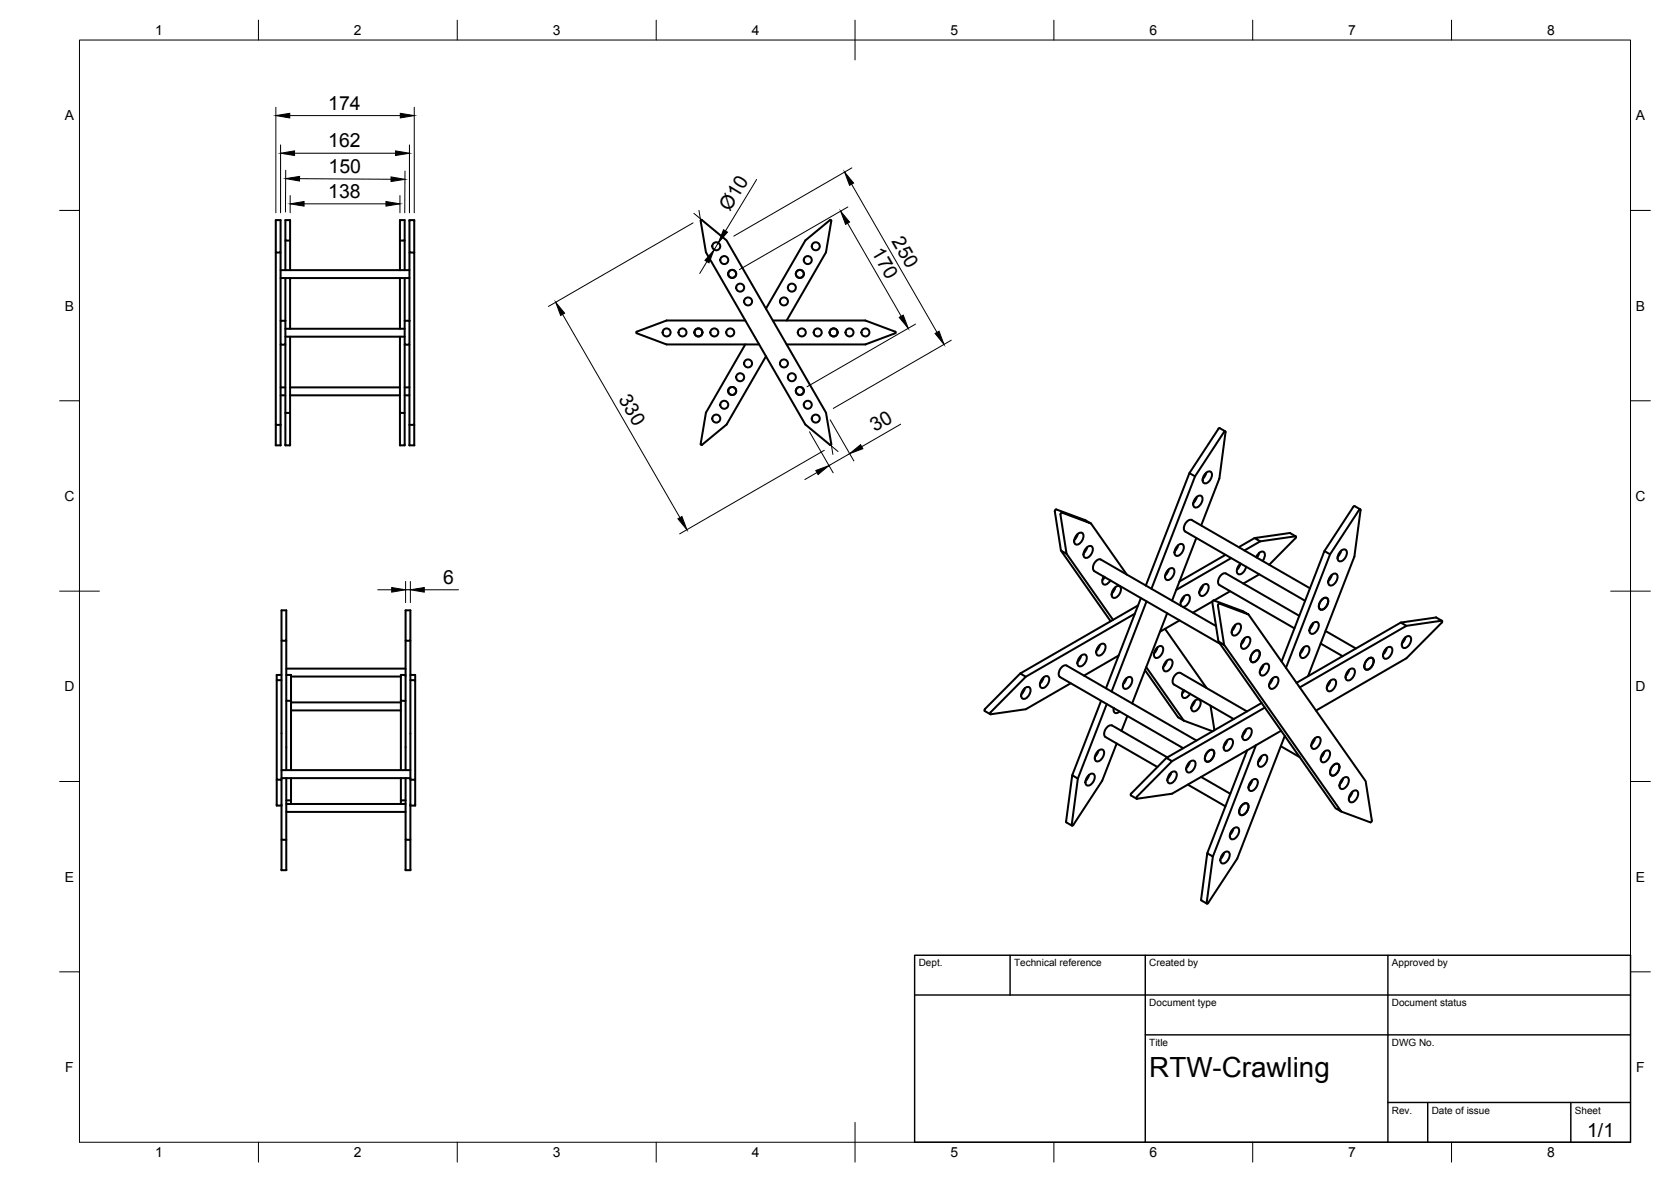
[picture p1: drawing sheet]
<svg xmlns="http://www.w3.org/2000/svg" width="420mm" height="297mm" viewBox="0 0 420 297" stroke-linecap="round" stroke-linejoin="round" font-family="sans-serif">
<!-- layer: Visible -->
<g fill="none" stroke="#000" stroke-width=".51">
<path d="M69.3 55.3h1.2v8.2h-1.2zM71.8 55.3h1.1v5.2h-1.1zM100.6 55.3h1.1v5.2h-1.1zM176.3 55.3l6.4 5.1 25 43.3 1.3 7.9-.1 .2h-.2l-6.2-5.1-25-43.3-1.3-7.9zM69.3 63.5v43.3h1.2M70.5 63.5v17.1M70.5 67.9h32.5M70.5 69.9h32.5M71.8 60.5v7.4M71.8 69.9v10.7M72.9 60.5v7.4M72.9 69.9v12.7"/>
<path d="M100.6 60.5v7.4M100.6 69.9v12.7M101.7 60.5v7.4M101.7 69.9v10.7M103 63.5v17.1M104.2 63.5v-8.2h-1.2v8.2h1.2v43.3h-1.2M192.6 77.6l9.9-17.2 6.2-5.1h.2l.1 .2-1.3 7.9-9.9 17.1M70.5 80.6h1.3v6h-1.3zM70.5 99.3h1.3M70.5 97.4h1.3M70.5 86.6v25.3h-1.2v-5.1M71.8 86.6v17.2h1.1v8.1h-1.1v-8.1"/>
<path d="M71.8 82.6h29.9M71.8 84.6h29.9M72.9 99.3h27.7M72.9 97.4h27.7M72.9 84.6v19.2M100.6 84.6v19.2h1.1v8.1h-1.1v-8.1M101.7 80.6h1.3v6h-1.3zM101.7 99.3h1.3M101.7 97.4h1.3M101.7 86.6v17.2M103 86.6v25.3h1.2v-5.1M187.4 80.5h-19.8l-7.5 2.9-.1 .1 .1 .2 7.5 2.9h23.3"/>
<path d="M187.4 86.6l-9.9 17.1-1.3 7.9 .1 .2h.2l6.2-5.1 9.9-17.2M194.3 80.5h23.3l7.5 2.9 .1 .1-.1 .2-7.5 2.9h-19.8M299.1 118.9l-11 28.3M300.5 119.7l-11 28.3M303.2 118.9a.86 .86 0 0 1 1.5 0 2.16 2.16 0 0 1-1.8 2.6 1.43 1.43 0 0 1 0-2.2zM303.3 118.8l-.2 .7-.7 .8M306.7 107.6l1.4 .8M306.7 107.6l-.3 .2-7.3 11.1 1.4 .8 7.3-11.1 .3-.1-1.5 11.8-4.6 11.7M265.3 128.1l.3-.1 7.3 2.7 1.4 .9-7.3-2.8-.2 .1-.2 .4 1.6 9.9-1.4-.8-1.6-9.9zM266.8 138.4l12.5 17.7M268.2 139.2l11.7 16.6M270.9 134.3a.86 .86 0 0 1 1.5 0 2.16 2.16 0 0 1-1.8 2.6 1.43 1.43 0 0 1 0-2.2z"/>
<path d="M271 134.2l-.2 .7-.7 .8M273.2 137.6a.86 .86 0 0 1 1.5 0 2.16 2.16 0 0 1-1.8 2.6 1.43 1.43 0 0 1 0-2.2zM273.3 137.5l-.2 .7-.6 .8M274.3 131.6l9 12.8M296.1 137.1a.86 .86 0 0 1 1.5 0 2.16 2.16 0 0 1-1.8 2.6 1.43 1.43 0 0 1 0-2.2zM296.2 137l-.2 .7-.7 .9M300.8 135.2l-6.1 15.7M300.8 125a.86 .86 0 0 1 1.5 0 2.16 2.16 0 0 1-1.8 2.5 1.43 1.43 0 0 1 0-2.2zM300.9 124.9l-.2 .7-.7 .8M308.1 139.4l-11.5 6.7M315.4 135.2l-3.9 2.3M316.6 138.9l-.5 1.2"/>
<path d="M316.9 136l-4 2.3M325.7 134.8l-8.8 1.2-1.5-.8 8.9-1.3 1.5 .9M325.7 135.3l-6.6 6.6M325.7 134.8l.2 .1-.2 .4M333 138.5l-10.8 27.8M334.4 139.3l-11.1 28.5M337.1 138.5a.86 .86 0 0 1 1.5 0 2.16 2.16 0 0 1-1.8 2.6 1.43 1.43 0 0 1 0-2.2zM337.2 138.4l-.2 .7-.7 .8M342 128l-1.4-.8-.3 .1-7.3 11.2 1.4 .8 7.3-11.1 .4-.1-1.5 11.8-11.7 30M70.8 153.4h1.2v7.6h-1.2zM102 153.4h1.2v7.6h-1.2zM276.8 140.6l29 16.7"/>
<path d="M276.8 140.6a1.91 1.91 0 0 0-1.6 2.9l31.6 18.3M277.5 144.9l-.3 .8a.85 .85 0 0 0 .3 1.2 .85 .85 0 0 0 1.2-.4l.5-.7M277.8 145l-.6 .8M280.3 147.7a.86 .86 0 0 1 1.5 0 2.16 2.16 0 0 1-1.8 2.6 1.43 1.43 0 0 1 0-2.2zM280.4 147.6l-.2 .7-.6 .8M285.3 154.2l-27.4 15.9M286.2 152.1l-29.7 17.2 1.4 .8-8.8 8.9-.2 .3 .2 .2M286.9 150.3l-8.8 22.7M288.3 151.1l-8.8 22.7M292.9 158l10.5 14.9M293.5 154.1l-8.8 22.7M293.7 143.2a.86 .86 0 0 1 1.5 0 2.16 2.16 0 0 1-1.8 2.6 1.43 1.43 0 0 1 0-2.2z"/>
<path d="M293.9 143.1l-.3 .7-.6 .8M296.6 155.9l-4.9 2.9M297 152.3a2.01 2.01 0 0 1 1.8-2.7 2.01 2.01 0 0 1-1.4 2.9M297.7 149.8l-.2 .7-.6 .8M302.4 147.2a.86 .86 0 0 1 1.5 0 2.16 2.16 0 0 1-1.9 2.6 1.43 1.43 0 0 1 0-2.2zM302.5 147.1l-.3 .7-.6 .8M304.9 151.1l-5 2.9M306.2 152.2l1.6 9.8M306.2 152.1l.2-.3 .2-.1 7.3 2.7-1.4-.8-7.3-2.7-.3 .1-.1 .3 1.6 9.9M306.6 147l18.9 10.9M306.6 147a1.91 1.91 0 0 1 1.7-2.9l18.4 10.7M309.3 148.6l-4 2.3"/>
<path d="M309.6 140.3l-13.8 7.9M310.5 157.1a.86 .86 0 0 1 1.5 0 2.16 2.16 0 0 1-1.8 2.6 1.43 1.43 0 0 1 0-2.2zM310.6 157l-.2 .7-.7 .9M311.9 141.7l-.2 .6-.7 .9M311.9 141.6l-.8 1.1a.9 .9 0 0 0-.1 1.2 .9 .9 0 0 0 1.1 .3l.6-.5 .6-1.3M313.9 154.4l29.5 41.9 1.5 9.9-.1 .3-.2 .1M315.9 140l.6-1a.86 .86 0 0 1 1.2-.3 .86 .86 0 0 1 .3 1.2l-.5 1.1M316.6 144.3l-4 2.3M329.4 147.8l-29.7-17.1a1.91 1.91 0 0 0-1.7 2.9l30.2 17.4M330 156.7a.86 .86 0 0 1 1.5 0 2.16 2.16 0 0 1-1.8 2.6 1.43 1.43 0 0 1 0-2.2zM330.1 156.7h.1M330.2 156.6l-.3 .7-.6 .8"/>
<path d="M332.4 150.6a.86 .86 0 0 1 1.5 0 2.16 2.16 0 0 1-1.8 2.6 1.43 1.43 0 0 1 0-2.2zM333.3 158.6l7.6 4.4M334.8 144.6a.86 .86 0 0 1 1.5 0 2.16 2.16 0 0 1-1.9 2.5 1.43 1.43 0 0 1 0-2.2zM334.9 144.5l-.3 .6-.6 .9M352.2 156.4l-26.2 15.2M353.6 157.3l-26.8 15.4M361.1 155.2l-8.9 1.2 1.4 .9 8.9-1.3M361.1 155.2l1.5 .8M362.5 156.5l-8.9 8.9-22.7 13.2M362.5 156l.1 .2-.1 .3M69.6 170.9v25h1.2v6.5M70.8 169.6h-1.2v1.3h1.2"/>
<path d="M70.8 161v34.9M72 169.6h1.2v6.5h-1.2zM72 168h30M72 161v8.6M72 176.1v17.4M73.2 170h27.6M73.2 178.5h27.6M73.2 176.5h27.6M73.2 176.1v17.4M100.8 176.1v17.4M102 176.1v-6.5h-1.2v6.5h1.2v17.4M102 161v8.6"/>
<path d="M103.2 161v34.9h1.2v6.5h-1.2M103.2 170.9h1.2v25M103.2 169.6h1.2v1.3M256.5 169.3l-8.8 8.9-.1 .5 1.4 .8M257.6 173.1a.86 .86 0 0 1 1.5 0 2.16 2.16 0 0 1-1.8 2.5 1.43 1.43 0 0 1 0-2.2zM257.7 173l-.3 .6-.6 .9M262.3 170.3a.86 .86 0 0 1 1.5 0 2.16 2.16 0 0 1-1.8 2.6 1.43 1.43 0 0 1-.1-2.2zM262.4 170.2l-.2 .7-.7 .9M269.2 171.7l-11.3 6.5-8.8 1.3M271.7 164.9a.86 .86 0 0 1 1.5 0 2.16 2.16 0 0 1-1.8 2.6 1.43 1.43 0 0 1 0-2.2zM271.8 164.8l-.2 .7-.7 .8M276.4 162.2a.86 .86 0 0 1 1.5 0 2.16 2.16 0 0 1-1.8 2.6 1.43 1.43 0 0 1 0-2.2z"/>
<path d="M276.5 162.1l-.2 .6-.6 .9M276.9 176.1l-7.3 18.7 1.4 .9-1.5 11.6M278.3 176.9l-7.3 18.8M280 177.9a.85 .85 0 0 0 .3 1.2 .85 .85 0 0 0 1.2-.3M280.1 178h-.1M281.3 164.7l-8.7 5.1M283.1 170.5a.86 .86 0 0 1 1.5 0 2.16 2.16 0 0 1-1.8 2.6 1.43 1.43 0 0 1 0-2.2zM283.2 170.4l-.2 .7-.6 .9M283.5 179.9l-1.5 3.8M287.9 168.4l8.3 11.9 1.4 .8M288.2 167.6l9.4 13.5M290.9 162.8a.86 .86 0 0 1 1.5 0 2.16 2.16 0 0 1-1.8 2.5 1.43 1.43 0 0 1 0-2.1z"/>
<path d="M291 162.7l-.2 .7-.6 .8M293.3 166.1a.86 .86 0 0 1 1.5 0 2.16 2.16 0 0 1-1.8 2.6 1.43 1.43 0 0 1 0-2.2zM293.4 166l-.2 .7-.7 .9M296.8 169.1a1.91 1.91 0 0 0-1.6 2.9l15 8.7M296.8 169.1l16.7 9.7M297.6 173.4l-.4 .8a.85 .85 0 0 0 .3 1.1 .85 .85 0 0 0 1.2-.3l.5-.7M297.8 173.5l-.6 .8M300.4 176.2a.86 .86 0 0 1 1.4 0 2.16 2.16 0 0 1-1.8 2.6 1.43 1.43 0 0 1 0-2.2zM300.5 176.1l-.3 .7-.6 .8M304.4 177.3l.9 6.2M306.4 161.2l1.4 .8 29.4 41.9-1.4-.8zM312.3 161.1l.3 .2"/>
<path d="M312.8 160.5a.86 .86 0 0 1 1.5 0 2.16 2.16 0 0 1-1.8 2.6 1.43 1.43 0 0 1 0-2.2zM312.9 160.4l-.2 .7-.6 .8M315.2 163.9a.86 .86 0 0 1 1.5 0 2.16 2.16 0 0 1-1.8 2.5 1.43 1.43 0 0 1 0-2.2zM317.2 176.7l-23.9 13.8 1.4 .8-8.8 8.9M317.6 167.2a.86 .86 0 0 1 1.5 0 2.16 2.16 0 0 1-1.9 2.6 1.43 1.43 0 0 1 0-2.2zM317.7 167.1l-.3 .7-.6 .8M318.1 177.8l-23.4 13.5M319.9 170.5a.86 .86 0 0 1 1.5 0 2.16 2.16 0 0 1-1.8 2.6 1.43 1.43 0 0 1 0-2.2zM320 170.5l-.2 .6-.7 .9M327.7 162.8a.86 .86 0 0 1 1.5 0 2.16 2.16 0 0 1-1.8 2.6 1.43 1.43 0 0 1 0-2.2zM327.8 162.7l-.2 .7-.7 .8M332.1 161.7l5.5 3.2"/>
<path d="M334.4 171.2a.86 .86 0 0 1 1.5 0 2.16 2.16 0 0 1-1.8 2.5 1.43 1.43 0 0 1 0-2.2zM334.5 171.1l-.2 .6-.7 .9M339.1 168.4a.86 .86 0 0 1 1.5 0 2.16 2.16 0 0 1-1.8 2.6 1.43 1.43 0 0 1 0-2.2zM339.2 168.3l-.2 .7-.6 .9M343.8 165.7a.86 .86 0 0 1 1.5 0 2.16 2.16 0 0 1-1.8 2.6 1.43 1.43 0 0 1 0-2.2zM348.5 163a.86 .86 0 0 1 1.5 0 2.16 2.16 0 0 1-1.8 2.6 1.43 1.43 0 0 1 0-2.2zM348.7 162.9l-.3 .7-.6 .8M353.3 160.3a.86 .86 0 0 1 1.5 0 2.16 2.16 0 0 1-1.9 2.5 1.43 1.43 0 0 1 0-2.1zM353.4 160.2l-.3 .6-.6 .9M69.6 195.9v6.5h1.2M70.8 193.5h32.4M70.8 195.5h32.4"/>
<path d="M72 195.5v15.5M73.2 195.5v5.6M100.8 195.5v5.6M102 195.5v15.5h1.2v7.7h-1.2v-7.7M103.2 195.9v6.5M269.6 194.8l-1.5 11.7M273.7 194.8a.86 .86 0 0 1 1.5 0 2.16 2.16 0 0 1-1.8 2.6 1.43 1.43 0 0 1 0-2.2zM273.8 194.7l-.2 .7-.7 .9M276.1 188.8a.86 .86 0 0 1 1.5 0 2.16 2.16 0 0 1-1.8 2.5 1.43 1.43 0 0 1 0-2.2zM276.2 188.7l-.3 .6-.6 .9M279.6 182.3a1.91 1.91 0 0 0-1.6 2.9l13 7.6M279.6 182.3l13.9 8"/>
<path d="M280.8 186.8l-3.7 9.4-7.2 11.1-.3 .2-.1-.2M293.3 190.5l-8.9 8.9v.5l1.4 .8M294.1 194.5l.2 .2M294.3 194.3a.86 .86 0 0 1 1.5 0 2.16 2.16 0 0 1-1.8 2.6 1.43 1.43 0 0 1 0-2.2zM294.4 194.2l-.2 .7-.6 .8M297.6 181.1l7.3 2.7M298.7 197.2l9.4 5.4M299.1 191.6a.86 .86 0 0 1 1.5 0 2.16 2.16 0 0 1-1.9 2.5 1.43 1.43 0 0 1 0-2.2zM299.2 191.5l-.3 .7-.6 .8M300.8 186.1l-32.6-18.8a1.91 1.91 0 0 0-1.7 2.8l31 17.9M302 195.2l7.4 4.3M303.8 188.9a.86 .86 0 0 1 1.4 0 2.16 2.16 0 0 1-1.8 2.5 1.43 1.43 0 0 1 0-2.2z"/>
<path d="M308.5 186.1a.86 .86 0 0 1 1.5 0 2.16 2.16 0 0 1-1.8 2.6 1.43 1.43 0 0 1 0-2.2zM308.6 186l-.2 .7-.7 .9M313.2 183.4a.86 .86 0 0 1 1.5 0 2.16 2.16 0 0 1-1.8 2.6 1.43 1.43 0 0 1 0-2.2zM313.3 183.3l-.2 .7-.7 .8M314.7 196.2a.86 .86 0 0 1 1.5 0 2.16 2.16 0 0 1-1.8 2.6 1.43 1.43 0 0 1 0-2.2zM314.8 196.1l-.2 .7-.7 .8M315.8 187.3l-10.8 28M317.1 190.1a.86 .86 0 0 1 1.5 0 2.16 2.16 0 0 1-1.8 2.6 1.43 1.43 0 0 1 0-2.2zM317.2 190l-.2 .7-.7 .9M322.1 187.5l4.7 2.8M322.1 183.6l-27.4 15.9-8.8 1.2M323 184.9l-11.9 30.9-7.3 11.1-.3 .2-.1-.2 1.6-11.6-1.4-.9 10-25.8"/>
<path d="M330.5 185.6a.86 .86 0 0 1 1.5 0 2.16 2.16 0 0 1-1.8 2.6 1.43 1.43 0 0 1 0-2.2zM330.6 185.6l-.2 .6-.6 .9M332.4 189.6l.2 .2M332.9 189a.86 .86 0 0 1 1.5 0 2.16 2.16 0 0 1-1.8 2.6 1.43 1.43 0 0 1 0-2.2zM333 188.9l-.2 .7-.7 .8M335.2 192.3a.86 .86 0 0 1 1.5 0 2.16 2.16 0 0 1-1.8 2.6 1.43 1.43 0 0 1 0-2.2zM337.6 195.7a.86 .86 0 0 1 1.5 0 2.16 2.16 0 0 1-1.8 2.6 1.43 1.43 0 0 1 0-2.2zM337.7 195.6l-.2 .7-.7 .8M340 199.1a.86 .86 0 0 1 1.4 0 2.16 2.16 0 0 1-1.8 2.5 1.43 1.43 0 0 1 0-2.2zM340.1 198.9l-.3 .7-.6 .9M70.8 202.4v8.6h1.2v7.7h-1.2v-7.7M72 201.1h1.2v.9"/>
<path d="M72 202h30M72 204h30M102 201.1h-1.2v.9M103.2 202.4v8.6M268.1 206.5v.2M268.1 206.7l1.4 .8M285.9 200.2l-.2 .4 .2 .1M303.6 214.4l-1.5 11.9M307.7 214.4a.86 .86 0 0 1 1.4 0 2.16 2.16 0 0 1-1.8 2.6 1.43 1.43 0 0 1 0-2.2zM307.8 214.3l-.3 .7-.6 .9M310 208.3a.86 .86 0 0 1 1.5 0 2.16 2.16 0 0 1-1.8 2.6 1.43 1.43 0 0 1 0-2.2zM310.1 208.3l-.2 .6-.7 .9"/>
<path d="M312.4 202.3a.86 .86 0 0 1 1.5 0 2.16 2.16 0 0 1-1.8 2.5 1.43 1.43 0 0 1 0-2.2zM337.2 203.9l7.4 2.8M302.1 226.3l1.4 .8"/>
<circle cx="180.1" cy="61.9" r="1.01"/>
<circle cx="182.1" cy="65.4" r="1.01"/>
<circle cx="184.1" cy="68.8" r="1.01"/>
<circle cx="186.1" cy="72.3" r="1.01"/>
<circle cx="188.1" cy="75.8" r="1.01"/>
<circle cx="197.1" cy="75.8" r="1.01"/>
<circle cx="199.1" cy="72.3" r="1.01"/>
<circle cx="201.1" cy="68.8" r="1.01"/>
<circle cx="203.1" cy="65.4" r="1.01"/>
<circle cx="205.1" cy="61.9" r="1.01"/>
<circle cx="167.6" cy="83.5" r="1.01"/>
<circle cx="171.6" cy="83.5" r="1.01"/>
<circle cx="175.6" cy="83.5" r="1.01"/>
<circle cx="179.6" cy="83.5" r="1.01"/>
<circle cx="183.6" cy="83.5" r="1.01"/>
<circle cx="184.1" cy="98.3" r="1.01"/>
<circle cx="186.1" cy="94.8" r="1.01"/>
<circle cx="188.1" cy="91.3" r="1.01"/>
<circle cx="197.1" cy="91.3" r="1.01"/>
<circle cx="199.1" cy="94.8" r="1.01"/>
<circle cx="201.1" cy="98.3" r="1.01"/>
<circle cx="201.6" cy="83.5" r="1.01"/>
<circle cx="205.6" cy="83.5" r="1.01"/>
<circle cx="209.6" cy="83.5" r="1.01"/>
<circle cx="213.6" cy="83.5" r="1.01"/>
<circle cx="217.6" cy="83.5" r="1.01"/>
<circle cx="180.1" cy="105.2" r="1.01"/>
<circle cx="182.1" cy="101.7" r="1.01"/>
<circle cx="203.1" cy="101.7" r="1.01"/>
<circle cx="205.1" cy="105.2" r="1.01"/>
</g>
<!-- layer: BORDER -->
<g fill="none" stroke="#000" stroke-width=".25">
<path d="M20 10.1h390v276.9h-390zM65 5.1v5M115 5.1v5M165 5.1v5M215 5.1v10M265 5.1v5M315 5.1v5M365 5.1v5M15 52.9h5M410 52.9h5M15 100.7h5M410 100.7h5"/>
<path d="M15 148.6h10M405 148.6h10M15 196.4h5M410 196.4h5M15 244.2h5M410 244.2h5M65 287v5M115 287v5M165 287v5M215 282.1v9.9M265 287v5M315 287v5"/>
<path d="M365 287v5"/>
</g>
<!-- layer: TITLEBLOCK -->
<path d="M230 240.1h180v46.9h-180zM230 250h180M254 240.1v9.9M288 240.1v46.9M349 240.1v46.9M288 260.1h122M349 277.1h61M359 277.1v9.9M395 277.1v9.9" fill="none" stroke="#000" stroke-width=".36"/>
<!-- layer: FD_Dimensions -->
<g fill="none" stroke="#000" stroke-width=".25">
<path d="M69.4 27v26.5M70.5 36.4v17.1M72.9 29h27.7M74.1 38.5h25.4M103 36.4v17.1M104.2 27v26.5M71.8 42.8v10.5M73 49.1v4.4M75.3 44.9l23 .1M76.5 51.2h20.5M100.6 49.1v4.4M101.8 43v10.5"/>
<path d="M174.3 56l-36.4 21M190.2 45.1l-7.8 12.9M213.1 56.1l13.5 23.4M213.2 52l-27.3 15.8M214.1 46.3l21.5 37.2M214.2 42.2l-29.7 17.1M141.5 79l29.5 51.1M177.8 65.7l-1.9 3M180.6 61l-1 1.7M230.2 81.5l-27.3 15.7M239.2 85.5l-29.7 17.1M203.5 108.5l6 10.3"/>
<path d="M205.4 118.8l-3 1.7M207.3 113.2l-36.4 21M208.7 105.5l6 10.3M213.6 114l-5.2 3M226.5 106.6l-9.8 5.7M95 148.2h3.5M102 146.1v5.3M102 148.2h1.2M103.2 146.1v5.3M106.7 148.2h8.6"/>
</g>
<g fill="#000" stroke="#000" stroke-width=".25">
<path d="M69.4 29l3.5-.5v1.1zM70.5 38.5l3.6-.6v1.2zM99.5 37.9l3.5 .6-3.5 .6zM100.6 28.5l3.6 .5-3.6 .6zM71.8 44.9l3.5-.6v1.2zM73 51.2l3.5-.6v1.2zM97 50.6l3.6 .6-3.6 .6zM98.3 44.5l3.5 .6-3.5 .5zM181.9 57.7l1 .6-2.3 2.7zM211.4 53.1l2.2 2.7-1 .6zM212.4 43.3l2.2 2.7-1 .6zM139.7 76l2.3 2.7-1 .6z"/>
<path d="M179.6 62.7l-1.3 3.3-1.1-.6zM226.1 79.8l1-.6 1.3 3.3zM235.1 83.8l1-.6 1.3 3.4zM205.1 118.2l3.3-1.2-2.7 2.3zM213.6 114l2.8-2.3 .6 1.1zM170.5 130.4l1-.6 1.2 3.3zM98.5 147.6l3.5 .6-3.5 .6zM103.2 148.2l3.5-.6v1.2z"/>
</g>
<!-- layer: Edge Extensions -->
<path d="M174.5 53.6l2 1.7M175.7 52.9l.5 2.6M208.7 111.8l2 1.7M209 111.6l.4 2.6" fill="none" stroke="#000" stroke-width=".25"/>
<text font-size="7" x="289" y="270.6">RTW-Crawling</text>
<g font-size="4.9">
<text x="82.5" y="27.7">174</text>
<text x="82.5" y="37">162</text>
<text x="82.6" y="43.5">150</text>
<text x="82.5" y="49.8">138</text>
<text x="183.5" y="53.2" transform="rotate(-59 183.5 53.2)">Ø10</text>
<text x="219" y="63.4" transform="rotate(60 219 63.4)">170</text>
<text x="224.1" y="60.7" transform="rotate(60 224.1 60.7)">250</text>
<text x="155.4" y="100.3" transform="rotate(60 155.4 100.3)">330</text>
<text x="220" y="108.6" transform="rotate(-30 220 108.6)">30</text>
<text x="111.4" y="146.8">6</text>
<text x="399.1" y="285.7">1/1</text>
</g>
<g font-size="3.5">
<text x="39" y="8.8">1</text>
<text x="89" y="8.8">2</text>
<text x="139" y="8.8">3</text>
<text x="189" y="8.8">4</text>
<text x="239" y="8.8">5</text>
<text x="289" y="8.8">6</text>
<text x="339" y="8.8">7</text>
<text x="389" y="8.8">8</text>
<text x="16.3" y="30.2">A</text>
<text x="411.3" y="30.2">A</text>
<text x="16.3" y="78">B</text>
<text x="411.3" y="78">B</text>
<text x="16.2" y="125.9">C</text>
<text x="411.2" y="125.9">C</text>
<text x="16.2" y="173.7">D</text>
<text x="411.2" y="173.7">D</text>
<text x="16.3" y="221.6">E</text>
<text x="411.3" y="221.6">E</text>
<text x="16.4" y="269.4">F</text>
<text x="411.4" y="269.4">F</text>
<text x="39" y="290.8">1</text>
<text x="89" y="290.8">2</text>
<text x="139" y="290.8">3</text>
<text x="189" y="290.8">4</text>
<text x="239" y="290.8">5</text>
<text x="289" y="290.8">6</text>
<text x="339" y="290.8">7</text>
<text x="389" y="290.8">8</text>
</g>
<g font-size="2.5">
<text x="231" y="242.9">Dept.</text>
<text x="255" y="242.9">Technical reference</text>
<text x="289" y="242.9">Created by</text>
<text x="350" y="242.9">Approved by</text>
<text x="289" y="252.8">Document type</text>
<text x="350" y="252.8">Document status</text>
<text x="289" y="262.9">Title</text>
<text x="350" y="262.9">DWG No.</text>
<text x="350" y="279.9">Rev.</text>
<text x="360" y="279.9">Date of issue</text>
<text x="396" y="279.9">Sheet</text>
</g>
</svg>
